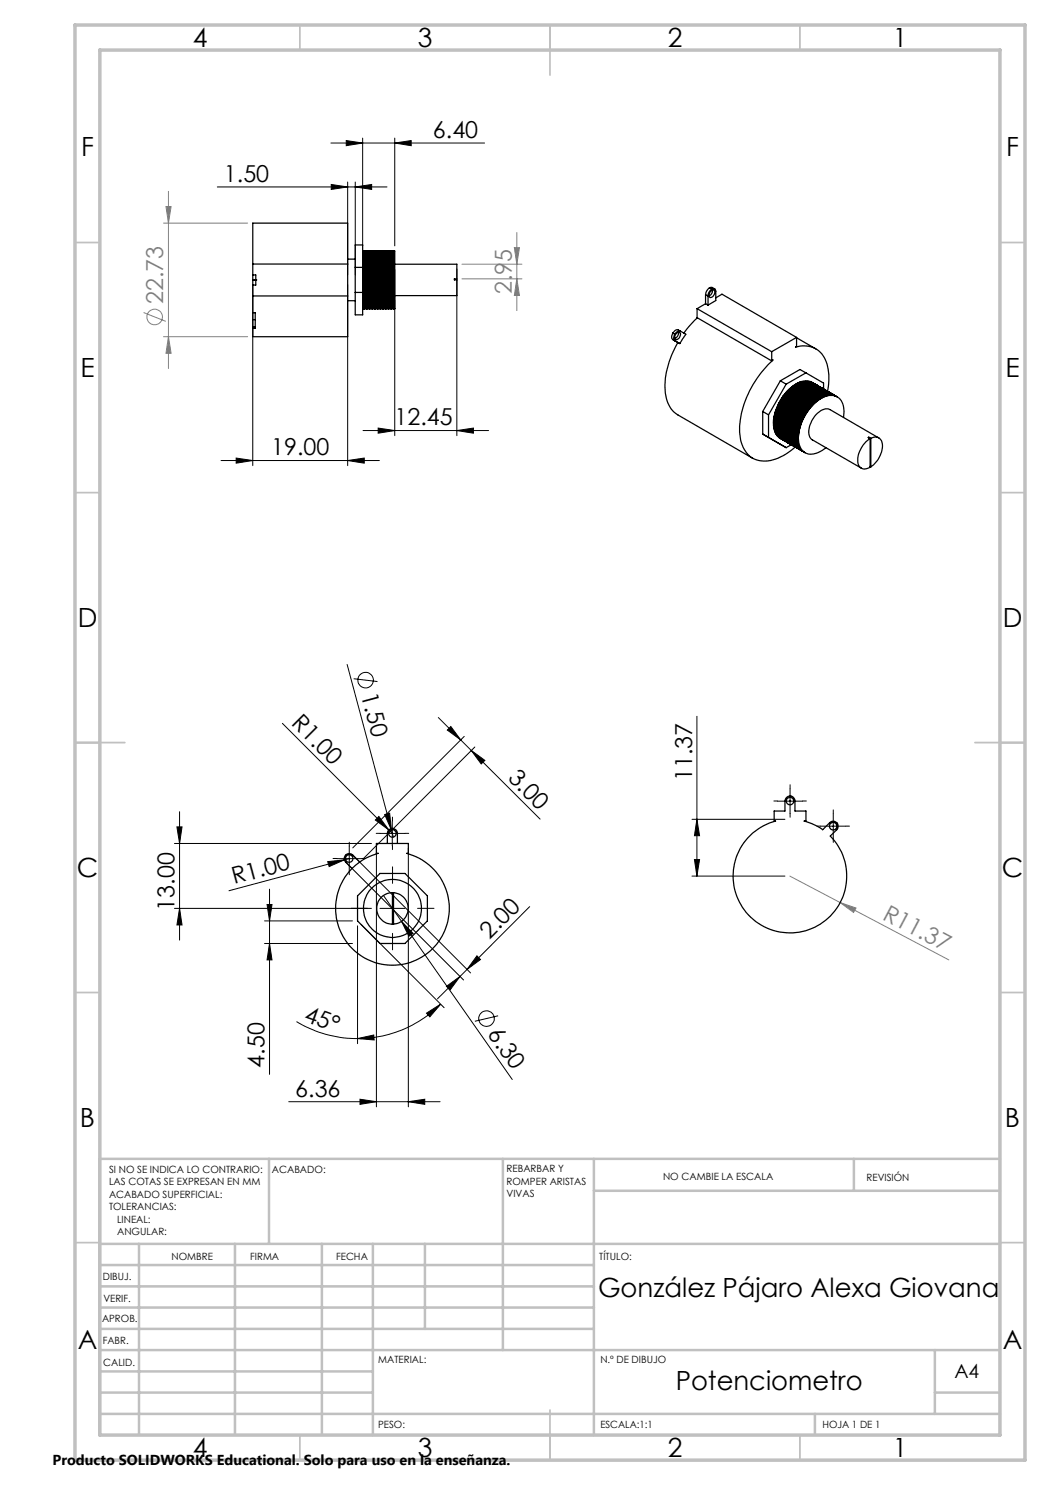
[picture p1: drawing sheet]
<svg xmlns="http://www.w3.org/2000/svg" width="210mm" height="297mm" viewBox="0 0 210 297" stroke-linecap="round" stroke-linejoin="round" font-family="sans-serif">
<g fill="none" stroke="#808080" stroke-width=".2">
<path d="M33.7 38.3v35.4M32.7 44.6h16.8M33.2 41.3h1l-.5 3.3zM92.4 55.8h12M92.4 52.8h12M102.9 49.5h1l-.5 3.3zM103.4 46.5v15.6M103.4 55.8l.5 3.3h-1zM28.7 62.5l4.5 1.8M32.7 67.3h16.8M33.7 67.3l.5 3.4h-1zM158 175.2l31.8 16.8"/>
<path d="M168 180.5l3.2 1.1-.5 .9z"/>
<circle cx="30.9" cy="63.4" r="1.55"/>
</g>
<g fill="none" stroke="#000" stroke-width=".2">
<path d="M43.5 37.4h33.9M66.2 28.6h30.7M66.3 36.9l3.2 .5-3.2 .5zM69.3 28.1l3.2 .5-3.2 .5zM69.5 36.4v18.6M71 37.4l3.3-.5v1zM71 36.4v18.6M72.5 27.6v21.6M79 28.6l3.2-.5v1zM79 27.6v21.6M50.6 57v36.1M69.5 57v36.1"/>
<path d="M79 53.8v33.3M91.4 53.8v33.3M44.2 92.1h31.7M47.2 91.6l3.4 .5-3.4 .5zM69.5 92.1l3.3-.5v1zM72.6 86.1h25.1M75.6 85.6l3.4 .5-3.4 .5zM91.4 86.1l3.3-.5v1zM69.4 132.9l9.3 34.5M70.7 135.7l4.8 .6M56.5 144.7l21.3 21.3M87.7 143.5l4.4 4.5"/>
<path d="M89.5 146l.7-.7 1.9 2.7zM92.1 148l15.9 15.8M92.9 147.3l-22.3 22.3M94.3 150.1l2.7 2-.8 .7zM95 149.4l-22.3 22.3M139.4 143.3v31.9M158 157.7v5M34.9 168.7h39.4M35.4 165.4h1l-.5 3.3zM35.9 162.3v25.7M53.9 177.8v37.1M65.5 172.3l3.4-.3-3.1 1.3z"/>
<path d="M67.3 171.7h5.1M68.9 172l-23.1 6.1M69.1 172.4l23.6 23.6M69.8 171.7l-.9 .3M69.8 169.2v5M70.6 171l23.5 23.6M75.1 164l.7-.7 2 2.7zM75.3 169.7v51.7M76 166.7h5M76.7 179.1l25.7 36.8M76.9 162.9l1-.3 .4 3.4zM77.8 166l.7 .7"/>
<path d="M78.5 164.2v5M78.5 179.2v5M81.7 169.7v51.7M138.4 163.9h18.6M138.4 175.2h18.6M138.9 171.9h1l-.5 3.3zM139.4 163.9l.5 3.2h-1zM155.5 160.2h5M164.1 165.2h5M166.7 162.7v5M34.9 181.7h39.4M35.9 181.7l.5 3.3h-1z"/>
<path d="M52.9 184.2h17.6M52.9 188.7h17.6M53.4 180.9h1l-.5 3.3zM53.9 188.7l.5 3.3h-1zM71.5 185.2v23.5M72.2 184.9l16.6 16.6M76 181.7h5M80.3 184.3l2.3 2.4-.8 .6zM89.3 197.3l2.7-2-2 2.7zM92 195.3l-4.5 4.5M95.4 191.2l.7 .7-2.7 2zM105.9 181.3l-13.9 14"/>
<path d="M59.3 204.3a23.2 23.2 0 0 0 12.2 3.4M71.5 207.7l3.3-.7v1zM72 219.8l3.3 .5-3.3 .6zM85.3 202.6l2.8-1.8-2.1 2.6zM88.1 200.8a23.2 23.2 0 0 1-16.6 6.9M99.6 203.2l-4.6 1.1M57.7 220.3h30.3M81.7 220.3l3.2-.5v1.1z"/>
<circle cx="73.1" cy="136" r="1.56"/>
<circle cx="97.3" cy="203.7" r="1.56"/>
</g>
<g fill="none" stroke="#000" stroke-width=".2" stroke-dasharray="15.2 1.3 1.3 1.3">
<path d="M158 157.7v-.8M67.4 171.7h-.8M69.9 169.2v-.8M69.9 174.2v.7M72.4 171.7h.7M76 166.7h-.8M78.5 164.2v-.8M78.5 169.2v.7M78.5 176.7v-3.3M81 166.7h.7M155.5 160.2h-.7M158 162.7v.7"/>
<path d="M160.5 160.2h.8M164.2 165.2h-.8M166.7 162.7v-.7M166.7 167.7v.8M169.2 165.2h.7M73.5 181.7h-3.3M78.5 186.7v3.3M83.5 181.7h3.3"/>
</g>
<g fill="none" stroke="#c0c0c0" stroke-width=".35">
<path d="M60 5v5M110 5v10M160 5v5M15 48.5h5M200 48.5h5M15 98.5h5M200 98.5h5M15 148.5h10M195 148.5h10M15 198.5h5M200 198.5h5M15 248.5h5"/>
<path d="M200 248.5h5M60 287v5M110 282v10M160 287v5"/>
</g>
<g fill="none" stroke="#c0c0c0" stroke-width=".5">
<path d="M53.8 231.8v17M100.6 231.8v38.2M118.8 231.8v55.2M118.8 238.2h81.2M170.8 231.8v6.4M200 231.8h-180v55.2M20 248.8h180M20 257.3h98.8M20 253h98.8M27.8 248.8v38.2M47 248.8v38.2M64.4 248.8v38.2"/>
<path d="M74.6 248.8v38.2M85 248.8v17M20 265.8h98.8M20 261.5h98.8M20 278.5h54.6M20 274.3h54.6M20 270h180M187 278.5h13M187 270v12.8M20 282.8h180M163 282.8v4.2"/>
</g>
<path d="M15 5h190v287h-190zM20 10h180v277h-180z" fill="none" stroke="#c0c0c0" stroke-width=".7"/>
<g fill="#000">
<path d="M65.5 172.3l3.4-.3-3.1 1.3zM75.1 164l.7-.7 2 2.7zM76.9 162.9l1-.3 .4 3.4zM80.3 184.3l2.3 2.4-.8 .6z"/>
<path d="M47.2 91.6l3.4 .5-3.4 .5zM69.5 92.1l3.3-.5v1zM66.3 36.9l3.2 .5-3.2 .5zM71 37.4l3.3-.5v1zM69.3 28.1l3.2 .5-3.2 .5zM79 28.6l3.2-.5v1zM75.6 85.6l3.4 .5-3.4 .5zM91.4 86.1l3.3-.5v1z"/>
<path d="M89.5 146l.7-.7 1.9 2.7zM94.3 150.1l2.7 2-.8 .7z"/>
<path d="M53.4 180.9h1l-.5 3.3zM53.9 188.7l.5 3.3h-1zM35.4 165.4h1l-.5 3.3zM35.9 181.7l.5 3.3h-1zM139.4 163.9l.5 3.2h-1zM138.9 171.9h1l-.5 3.3z"/>
<path d="M95.4 191.2l.7 .7-2.7 2zM89.3 197.3l2.7-2-2 2.7z"/>
<path d="M85.3 202.6l.7 .8 2.1-2.6zM71.5 207.7l3.3 .3v-1z"/>
<path d="M81.7 220.3l3.2-.5v1.1zM72 219.8l3.3 .5-3.3 .6z"/>
</g>
<g fill="#808080">
<path d="M168 180.5l3.2 1.1-.5 .9z"/>
<path d="M103.4 55.8l.5 3.3h-1zM102.9 49.5h1l-.5 3.3z"/>
<path d="M33.2 41.3h1l-.5 3.3zM33.7 67.3l.5 3.4h-1z"/>
</g>
<g fill="none" stroke="#000" stroke-width=".25">
<path d="M50.6 56h.1M50.6 55v1M50.6 55h.6v1M50.6 56v1M50.6 52.8v-8.2h18.9v8.2M50.6 59.2v3.3M50.6 56h.6M50.6 59.2h18.9M50.6 52.8h18.9M50.6 52.8v2.2M50.6 57v2.2M51.2 56h.1"/>
<path d="M51.2 56v1h-.6M69.5 59.2v8.1h-18.9v-1.7M69.5 51.8h1.5M69.5 52.8v6.4M71 53.5h1.5M71 49h1.5v14h-1.5zM71 58.5h1.5M72.5 54.9l.1 6.9 .1-.3M72.5 59.2l.1 2.6M72.5 50.3h.1M72.6 50.4l.1 11.2h.1M72.6 50.3h.1"/>
<path d="M72.6 50.4l.2 11.1 .1 .2M72.7 50.2l-.1 .1M72.7 50.2l.3 11.6M72.7 50.2h.1M72.8 50.2l.1 .1M72.8 50.2l.2 11.6 .1-.3M72.9 50.4l.1 9.7v1.5h.1M72.9 50.3h.1M73 50.4l.1 11.1 .1 .2M73.1 50.2l-.1 .1M73.1 50.2l.1 11.6M73.1 50.2h.1"/>
<path d="M73.1 50.2l.1 .1M73.1 50.2l.2 11.6 .1-.3M73.2 50.3l.1 10v1.3h.1M73.2 50.3h.1M73.3 50.3l.1 11.2M73.4 50.2l-.1 .1M73.4 50.2l.2 11.6M73.4 50.2h.1M73.4 50.2l.1 .1M73.4 50.2l.2 11.6 .1-.3M73.5 50.4l.1 9.7 .1 1.5h.1M73.5 50.3h.1"/>
<path d="M73.6 50.4l.1 11.1 .1 .2M73.7 50.2l-.1 .1M73.7 50.2l.2 11.6M73.7 50.2h.1M73.7 50.2l.1 .1M73.7 50.2l.2 11.6 .1-.3M73.8 50.4l.2 11.2h.1M73.8 50.3h.1M73.9 50.3l.1 11.2 .2 .2M74 50.2l-.1 .1M74 50.2l.2 11.6M74 50.2h.1"/>
<path d="M74 50.2l.2 .1M74 50.2l.2 11.6 .1-.3M74.2 50.4l.1 9.7v1.5h.1M74.2 50.3h.1M74.2 50.4l.2 11.1M74.3 50.2l-.1 .1M74.3 50.2l.2 11.6M74.3 50.2h.1M74.4 50.2l.1 .1M74.4 50.2l.1 11.6 .1-.3M74.5 50.4l.1 11.2h.1M74.5 50.3h.1"/>
<path d="M74.5 50.3l.2 11.2 .1 .2M74.6 50.2l-.1 .1M74.6 50.2l.3 11.6M74.6 50.2h.1M74.7 50.2l.1 .1M74.7 50.2l.2 11.6 .1-.3M74.8 50.4l.1 9.7v1.5h.1M74.8 50.3h.1M74.9 50.4l.1 11.1 .1 .2M75 50.2l-.1 .1M75 50.2l.2 11.6M75 50.2h.1"/>
<path d="M75 50.2l.1 .1M75 50.2l.2 11.6 .1-.3M75.1 50.4l.1 9.6v1.6h.2M75.1 50.3h.1M75.2 50.3l.1 11.2M75.3 50.2l-.1 .1M75.3 50.2l.2 11.6M75.3 50.2h.1M75.3 50.2l.1 .1M75.3 50.2l.2 11.6 .1-.3M75.4 50.4l.1 9.7 .1 1.5h.1M75.4 50.3h.1"/>
<path d="M75.5 50.4l.1 11.1 .1 .2M75.6 50.2l-.1 .1M75.6 50.2l.2 11.6M75.6 50.2h.1M75.6 50.2l.1 .1M75.6 50.2l.2 11.6 .1-.3M75.7 50.3l.1 9.7 .1 1.6h.1M75.7 50.3h.1M75.8 50.3l.2 11.2 .1 .2M75.9 50.2l-.1 .1M75.9 50.2l.2 11.6M75.9 50.2h.1"/>
<path d="M76 50.2l.1 .1M76 50.2l.1 11.6 .1-.3M76.1 50.4l.1 9.7v1.5h.1M76.1 50.3h.1M76.1 50.4l.2 11.1M76.2 50.2l-.1 .1M76.2 50.2l.2 11.6M76.2 50.2h.1M76.3 50.2l.1 .1M76.3 50.2l.1 11.6 .2-.3M76.4 50.3l.1 9.7v1.6h.1M76.4 50.3h.1"/>
<path d="M76.4 50.3l.2 11.2 .1 .2M76.6 50.2l-.2 .1M76.6 50.2l.1 11.6M76.6 50.2h.1M76.6 50.2l.1 .1M76.6 50.2l.2 11.6 .1-.3M76.7 50.4l.1 9.8v1.4h.1M76.7 50.3h.1M76.8 50.4l.1 11.1 .1 .2M76.9 50.2l-.1 .1M76.9 50.2l.2 11.6M76.9 50.2h.1"/>
<path d="M76.9 50.2l.1 .1M76.9 50.2l.2 11.6 .1-.3M77 50.3l.1 9.7 .1 1.6h.1M77 50.3h.1M77.1 50.3l.1 11.2M77.2 50.2l-.1 .1M77.2 50.2l.2 11.6M77.2 50.2h.1M77.2 50.2l.1 .1M77.2 50.2l.2 11.6 .1-.3M77.3 50.4l.1 9.8 .1 1.4h.1M77.3 50.3h.1"/>
<path d="M77.4 50.4l.1 11.1 .1 .2M77.5 50.2l-.1 .1M77.5 50.2l.2 11.6M77.5 50.2h.1M77.5 50.2l.1 .1M77.5 50.2l.2 11.6 .1-.3M77.6 50.3l.2 9.7v1.6h.1M77.6 50.3h.1M77.7 50.3l.2 11.2 .1 .2M77.8 50.2l-.1 .1M77.8 50.2l.2 11.6M77.8 50.2h.1"/>
<path d="M77.9 50.2l.1 .1M77.9 50.2l.1 11.6 .1-.3M78 50.4l.1 9.8v1.4h.1M78 50.3h.1M78 50.4l.2 11.1 .1 .2M78.1 50.2l-.1 .1M78.1 50.2l.3 11.6M78.1 50.2h.1M78.2 50.2l.1 .1M78.2 50.2l.2 11.6 .1-.3M78.3 50.3l.1 9.7v1.6h.1M78.3 50.3h.1"/>
<path d="M78.4 50.3l.1 11.2 .1 .2M78.5 50.2l-.1 .1M78.5 50.2l.1 11.6M78.5 50.2h.1M78.5 50.2l.1 .1M78.5 50.2l.2 11.6M78.6 50.3h.1M78.6 50.4l.2 11.2M78.7 50.4l.1 11.1 .1 .2M78.8 50.2l-.1 .1M78.8 50.2l.2 11.6M78.8 50.2h.2v11.6"/>
<path d="M79 52.8h12.4v3h-.5v.2h.5v3.1h-12.4M141.1 58.9l.5 .3M141.1 58.9v1.8M141.6 59.2v1.8M141.9 57.6a1.96 1.96 0 0 0-.8 1.3M141.9 57.6l.5 .3M141.9 57.6h.1M141.9 57.6l.4-.1 .6 .3M142 58.4a.52 .52 0 0 1 .4-.4 .52 .52 0 0 1 .5 .3 .95 .95 0 0 1-1 1.1l-.1-.3zM142.4 57.9a1.56 1.56 0 0 0-.8 1.3M142.4 57.9h.1M142.4 57.9a.47 .47 0 0 1 .5-.1 .47 .47 0 0 1 .3 .5v1.8l-1.6 .9"/>
<path d="M142.5 58a1.21 1.21 0 0 1-.7 1.2M143.2 59.6l1.2-.8 14.9 8.7M50.6 63.9v1.4M50.6 65.3v.3M50.6 62.5v1.4M50.6 62.5h.4v1.4M50.6 65.3h.4M50.6 63.9h.4M51 63.9v1.4M51 65.3v.3h-.4M69.5 60.1h1.5M72.5 61.6l.1 .1"/>
<path d="M73.2 61.8h.1M73.4 61.5l.1 .2M74.2 61.8h.1M74.4 61.5l.1 .2M75.3 61.5l.1 .2M75.8 61.8h.1M76.3 61.5l.1 .2M76.7 61.8h.1M77.2 61.5l.1 .2M77.7 61.8h.1M78.6 61.8h.4M78.8 61.6l-.1 .2"/>
<path d="M78.8 61.6h.1M134.5 66.6a1.02 1.02 0 0 0 0 1.3M134.5 67.9l.5 .3M134.5 66.6l.5 .2M134.5 67.9l1.1 .6M135 66.8a.96 .96 0 0 0 0 1.4M135 68.2l1 .5M135.3 66.7a.5 .5 0 0 1 .7-.1 .5 .5 0 0 1 0 .7 .56 .56 0 0 1-.4 .6 .56 .56 0 0 1-.7-.2l.1-.5zM135.6 68.5a15.4 15.4 0 0 0-2.2 11.7 4.8 4.8 0 0 0 2.2 2.8l14.9 8.6M135.6 68.5l.4 .2M135.7 66.4a1.15 1.15 0 0 1-.8 1.3M136.1 66.2l1.1 .6-1.2 1.9"/>
<path d="M136.1 66.2a.99 .99 0 0 0-1.1 .6M136.1 66.2a.91 .91 0 0 0-1.6 .4M139.4 61.7l14.9 8.6M139.4 61.7v1.8l14.9 8.7M139.5 63.6l-1.7 1.7-1 1.3M141.1 60.7l-1.7 1M141.1 60.7l.5 .3M154.3 72.2l.3-.2a20 20 0 0 0-6.7 14.4 5.8 5.8 0 0 0 3.5 5.6 8.1 8.1 0 0 0 7.2-2.2l.5-.4M154.3 70.3v1.9M156.1 76.2l-3.6 6.1M156.1 76.2l1.1 .6M156.7 79.1a7.9 7.9 0 0 0-1.6 7.6l1 1"/>
<path d="M156.7 79.1l-.3 .4M157.2 76.8l-3.5 6.2M158.5 78.3a4.7 4.7 0 0 1 4.2-1.6l.5 .2a3.5 3.5 0 0 0-4.1 .9 9.7 9.7 0 0 0-3.6 8.2 3 3 0 0 0 1.3 2.1 3.9 3.9 0 0 1-1.2-4.5 11.1 11.1 0 0 1 2.9-5.3zM158.8 78.5a4.1 4.1 0 0 1 4.6-1.5 3.2 3.2 0 0 0-3.4 .5 9.6 9.6 0 0 0-4.2 8.6 2.87 2.87 0 0 0 1.3 2.2 3.2 3.2 0 0 1-1.4-3 10 10 0 0 1 3.1-6.8zM159.2 78.8a4.7 4.7 0 0 1 4.2-1.7l.5 .2a3.2 3.2 0 0 0-3.4 .5 9.9 9.9 0 0 0-4.2 8.6 2.87 2.87 0 0 0 1.3 2.1 3.9 3.9 0 0 1-1.2-4.4 10.7 10.7 0 0 1 2.8-5.3zM159.3 67.5v1.8l-.2 .1a4.9 4.9 0 0 1 6.5 4.4 11.4 11.4 0 0 1-.1 4.4M159.3 67.6l3.9 2.2M159.3 67.5l-5 2.8M159.5 78.9a4.7 4.7 0 0 1 4.2-1.6l.4 .2a3.2 3.2 0 0 0-3.3 .4 9.9 9.9 0 0 0-4.3 8.6 2.87 2.87 0 0 0 1.3 2.2 3.9 3.9 0 0 1-1.2-4.5 10.7 10.7 0 0 1 2.9-5.3zM159.7 79.1a4.2 4.2 0 0 1 4.7-1.5 3.2 3.2 0 0 0-3.4 .5 10 10 0 0 0-4.2 8.6 2.87 2.87 0 0 0 1.3 2.1 3.9 3.9 0 0 1-1.3-4.5 10.7 10.7 0 0 1 2.9-5.2zM160.1 76.4a7.4 7.4 0 0 0-3.4 2.7M160.1 76.4a9.6 9.6 0 0 0-5.3 9.1 2.92 2.92 0 0 0 1.3 2.2"/>
<path d="M160.1 76.4a2.84 2.84 0 0 1 2.5 .2M160.2 79.3a4.9 4.9 0 0 1 4.2-1.6l.5 .2a3.7 3.7 0 0 0-4 .9 9.7 9.7 0 0 0-3.6 8.2 2.87 2.87 0 0 0 1.3 2.1 3.5 3.5 0 0 1-1.4-3.7 10.4 10.4 0 0 1 3-6.1zM160.5 79.5a4.9 4.9 0 0 1 4.2-1.7l.4 .2a3.6 3.6 0 0 0-4 .9 9.7 9.7 0 0 0-3.6 8.2 2.87 2.87 0 0 0 1.3 2.1 3.6 3.6 0 0 1-1.3-3.7 10.4 10.4 0 0 1 3-6zM161.2 74.6l-4 2.2M161.2 74.6l3.5 2v1.2M161.2 74.6l-1.2-.7-3.9 2.3M162.6 76.6a3.2 3.2 0 0 0-3.4 .4 9.6 9.6 0 0 0-4.2 8.7 2.87 2.87 0 0 0 1.3 2.1M162.6 76.6h.1M162.7 76.6a3.5 3.5 0 0 0-4.1 .9 9.9 9.9 0 0 0-3.6 8.2 2.92 2.92 0 0 0 1.4 2.1M162.9 76.7a3.2 3.2 0 0 0-3.4 .5 9.7 9.7 0 0 0-4.2 8.6 2.87 2.87 0 0 0 1.3 2.1M162.9 76.7v.1M162.9 76.8a4.1 4.1 0 0 0-4.6 1.4 8.9 8.9 0 0 0-2.9 8.2 2.54 2.54 0 0 0 1.2 1.6"/>
<path d="M164.4 79.5a9.8 9.8 0 0 0-4.7 7.9l-.2 .1M165.3 78.2a3.2 3.2 0 0 0-3.3 .4 9.8 9.8 0 0 0-4.3 8.6 2.79 2.79 0 0 0 1.4 2.2M165.4 78.2a3.5 3.5 0 0 0-4 .9 9.3 9.3 0 0 0-3.5 8.8 2.54 2.54 0 0 0 1.2 1.5h-.1M166.9 79v.1a3.2 3.2 0 0 0-3.4 .4 9.6 9.6 0 0 0-4.2 8.6 2.87 2.87 0 0 0 1.3 2.2 3.9 3.9 0 0 1-1.3-4.5 9.6 9.6 0 0 1 5.4-6.9 2.48 2.48 0 0 1 2.2 .2M167.1 79.2a3.6 3.6 0 0 0-4 .9 9.7 9.7 0 0 0-3.6 8.1 2.84 2.84 0 0 0 1.5 2.4M167.3 79.3l-.2-.1a3.2 3.2 0 0 0-3.3 .5 10.1 10.1 0 0 0-4.3 7.8M167.5 79.4a3.6 3.6 0 0 0-4.2 .8 10.5 10.5 0 0 0-3.6 7.4M152.5 82.3v4.5l4.7 2.7 1.1-.6M152.5 82.3l1.2 .7M153.7 83v4.5M154.8 83.5l-.1 1.2M155.9 87.6l.3 .2"/>
<path d="M156.3 87.8h.1M157.3 88.4a3.6 3.6 0 0 1-1.3-3.7 9.7 9.7 0 0 1 5.5-7.7 2.58 2.58 0 0 1 2.2 .2 3.2 3.2 0 0 0-3.4 .4 9.9 9.9 0 0 0-4.3 8.7 2.87 2.87 0 0 0 1.3 2.1M158.3 89a3.9 3.9 0 0 1-1.2-4.5 9.4 9.4 0 0 1 5.4-6.9 2.71 2.71 0 0 1 2.1 .1 3.7 3.7 0 0 0-4 1 9.7 9.7 0 0 0-3.6 8.1 2.87 2.87 0 0 0 1.3 2.2M158.3 89h.1M158.5 89.1h.1M158.8 89.2v.1M158.8 88l.2 .5M159.3 89.6h.1M159.3 89.5a3.6 3.6 0 0 1-1.3-3.6 9.4 9.4 0 0 1 5.5-7.7 2.52 2.52 0 0 1 2.1 .1 3.5 3.5 0 0 0-4 .9 9.9 9.9 0 0 0-3.6 8.2 2.92 2.92 0 0 0 1.3 2.2M159.5 87.5l.2 .1M159.6 89.7h.1M159.6 89.7a3.6 3.6 0 0 1-1.4-3.7 9.6 9.6 0 0 1 5.6-7.7 2.62 2.62 0 0 1 2.1 .2 4.2 4.2 0 0 0-4.6 1.4 9 9 0 0 0-2.9 8.3 2.25 2.25 0 0 0 1.2 1.5"/>
<path d="M159.7 87.6a2.84 2.84 0 0 0 2.3 3.2 5 5 0 0 0 3.2-1.2M159.8 89.8h.1M159.8 89.8a3.6 3.6 0 0 1-1.3-3.7 9.6 9.6 0 0 1 5.5-7.6 2.62 2.62 0 0 1 2.2 .1 3.2 3.2 0 0 0-3.4 .5 9.8 9.8 0 0 0-4.3 8.6 2.92 2.92 0 0 0 1.3 2.1M160.1 90a3.6 3.6 0 0 1-1.4-3.7 9.7 9.7 0 0 1 5.6-7.7 2.58 2.58 0 0 1 2.1 .2 3.2 3.2 0 0 0-3.4 .4 9.6 9.6 0 0 0-4.2 8.6 2.63 2.63 0 0 0 1.3 2.2M160.3 90.1a3.9 3.9 0 0 1-1.2-4.5 9.7 9.7 0 0 1 5.4-6.9 2.58 2.58 0 0 1 2.2 .2 3.2 3.2 0 0 0-3.4 .5 9.6 9.6 0 0 0-4.3 8.6 2.87 2.87 0 0 0 1.3 2.1M168.7 83.5a3.9 3.9 0 0 0-1.3-4.2 3.8 3.8 0 0 0-4.1 1 10.3 10.3 0 0 0-3.6 7.3M173.2 88.4l.8-.7v5.7a1.56 1.56 0 0 1-1.9 .1 1.56 1.56 0 0 1-.5-1.8 6.1 6.1 0 0 1 1.6-3.3zM173.8 87.5h-.2l.4 .2M173.8 87.5l.4 .2M173.8 87.5v.1M174 93.3l.2 .1M174.2 87.7a1.52 1.52 0 0 1 1.7 0 1.52 1.52 0 0 1 .6 1.7 5.7 5.7 0 0 1-2.3 4"/>
<path d="M174.2 87.7v5.7M175.8 87.6l-9.8-5.7a2.82 2.82 0 0 0-3.2 1.6 3.7 3.7 0 0 0-.6 4.3l10.1 5.8M157.3 159.5a.97 .97 0 0 1 1.1-.2 .97 .97 0 0 1 .6 .9v2h2.2v2h-.4a11.6 11.6 0 0 1 3.7 1.7l1.4-1.4a1 1 0 0 1 1.5 0 1 1 0 0 1 0 1.4l-1.3 1.3a11.4 11.4 0 0 1-1.7 17.4 11.4 11.4 0 0 1-16.8-4.6 11.4 11.4 0 0 1 7.5-15.8h-.3v-2h2.2v-2zM158 159.2h.1M71.9 172.4l-1.3-1.4a1 1 0 0 0-1.5 0 1 1 0 0 0 0 1.4l1.3 1.3M75.3 168.7h6.4v2h-.3a11.4 11.4 0 0 1 6.4 17.5 11.4 11.4 0 0 1-18.6 0 11.4 11.4 0 0 1 6.4-17.5h-.3zM76 174.7h5l4.5 4.5v5l-4.5 4.5h-5l-4.5-4.5v-5zM77.5 168.7v-2a1.01 1.01 0 0 1 1-1 1.01 1.01 0 0 1 1 1v2M78.5 178.5a3.2 3.2 0 0 0-3.1 3.2 3.2 3.2 0 0 0 3.1 3.2M78.5 178.5h.2M78.5 178.5v6.4M78.7 178.5a3.1 3.1 0 0 1 2.9 3.2 3.1 3.1 0 0 1-2.9 3.1"/>
<path d="M78.7 178.5v6.3M78.7 184.8l-.2 .1"/>
<circle cx="69.8" cy="171.7" r=".76"/>
<circle cx="78.5" cy="166.7" r=".76"/>
<circle cx="158" cy="160.2" r=".74"/>
<circle cx="166.6" cy="165.2" r=".76"/>
<circle cx="78.5" cy="181.7" r="5.8"/>
</g>
<g font-size="5.3">
<text x="38.5" y="9.5">4</text>
<text x="83.5" y="9.5">3</text>
<text x="133.6" y="9.5">2</text>
<text x="178.6" y="9.5">1</text>
<text x="16.2" y="31.3">F</text>
<text x="201.2" y="31.3">F</text>
<text x="16.1" y="75.5">E</text>
<text x="201.1" y="75.5">E</text>
<text x="15.5" y="125.5">D</text>
<text x="200.5" y="125.5">D</text>
<text x="15.4" y="175.5">C</text>
<text x="200.4" y="175.5">C</text>
<text x="16" y="225.5">B</text>
<text x="201" y="225.5">B</text>
<text x="119.6" y="259.4">González Pájaro Alexa Giovana</text>
<text x="15.5" y="269.8">A</text>
<text x="200.5" y="269.8">A</text>
<text x="135.1" y="277.9">Potenciometro</text>
<text x="38.5" y="291.5">4</text>
<text x="83.5" y="291.5">3</text>
<text x="133.6" y="291.5">2</text>
<text x="178.6" y="291.5">1</text>
</g>
<g font-size="4.7">
<text x="86.6" y="27.6">6.40</text>
<text x="44.8" y="36.4">1.50</text>
<text x="78.9" y="85.1">12.45</text>
<text x="54.2" y="91.1">19.00</text>
<text x="72.1" y="138.9" transform="rotate(75 72.1 138.9)">1.50</text>
<text x="58.1" y="144.9" transform="rotate(45 58.1 144.9)">R1.00</text>
<text x="101.4" y="155.8" transform="rotate(45 101.4 155.8)">3.00</text>
<text x="138.4" y="156.2" transform="rotate(-90 138.4 156.2)">11.37</text>
<text x="46.8" y="176.9" transform="rotate(-15 46.8 176.9)">R1.00</text>
<text x="34.9" y="182.1" transform="rotate(-90 34.9 182.1)">13.00</text>
<text x="97.9" y="187.9" transform="rotate(-45 97.9 187.9)">2.00</text>
<text x="60.6" y="204.2" transform="rotate(20 60.6 204.2)">45°</text>
<text x="97.4" y="206.8" transform="rotate(55 97.4 206.8)">6.30</text>
<text x="52.9" y="213.6" transform="rotate(-90 52.9 213.6)">4.50</text>
<text x="59.1" y="219.3">6.36</text>
</g>
<g font-size="4.7" fill="#808080">
<text x="102.4" y="58.9" transform="rotate(-90 102.4 58.9)">2.95</text>
<text x="32.7" y="60.8" transform="rotate(-90 32.7 60.8)">22.73</text>
<text x="176.3" y="183.7" transform="rotate(28 176.3 183.7)">R11.37</text>
</g>
<text font-size="3.9" x="190.9" y="275.5">A4</text>
<text font-size="2.9" x="10.5" y="292.9">Producto SOLIDWORKS Educational. Solo para uso en la enseñanza.</text>
<g font-size="2">
<text x="21.8" y="234.6">SI NO SE INDICA LO CONTRARIO:</text>
<text x="21.8" y="237.1">LAS COTAS SE EXPRESAN EN MM</text>
<text x="21.8" y="239.6">ACABADO SUPERFICIAL:</text>
<text x="54.4" y="234.6">ACABADO:</text>
<text x="101.3" y="234.5">REBARBAR Y</text>
<text x="101.3" y="237">ROMPER ARISTAS</text>
<text x="101.3" y="239.5">VIVAS</text>
<text x="132.6" y="236">NO CAMBIE LA ESCALA</text>
<text x="173.3" y="236.2">REVISIÓN</text>
<text x="21.8" y="242.1">TOLERANCIAS:</text>
<text x="23.4" y="244.6">LINEAL:</text>
<text x="23.4" y="247.1">ANGULAR:</text>
<text x="34.3" y="252">NOMBRE</text>
<text x="50" y="251.9">FIRMA</text>
<text x="67.2" y="251.9">FECHA</text>
<text x="119.9" y="251.9">TÍTULO:</text>
<text x="20.6" y="256.1">DIBUJ.</text>
<text x="20.7" y="260.3">VERIF.</text>
<text x="20.4" y="264.4">APROB.</text>
<text x="20.5" y="268.8">FABR.</text>
<text x="20.7" y="273.1">CALID.</text>
<text x="75.6" y="272.5">MATERIAL:</text>
<text x="120.1" y="272.5">N.º DE DIBUJO</text>
<text x="75.6" y="285.5">PESO:</text>
<text x="120.1" y="285.6">ESCALA:1:1</text>
<text x="164.5" y="285.6">HOJA 1 DE 1</text>
</g>
</svg>
